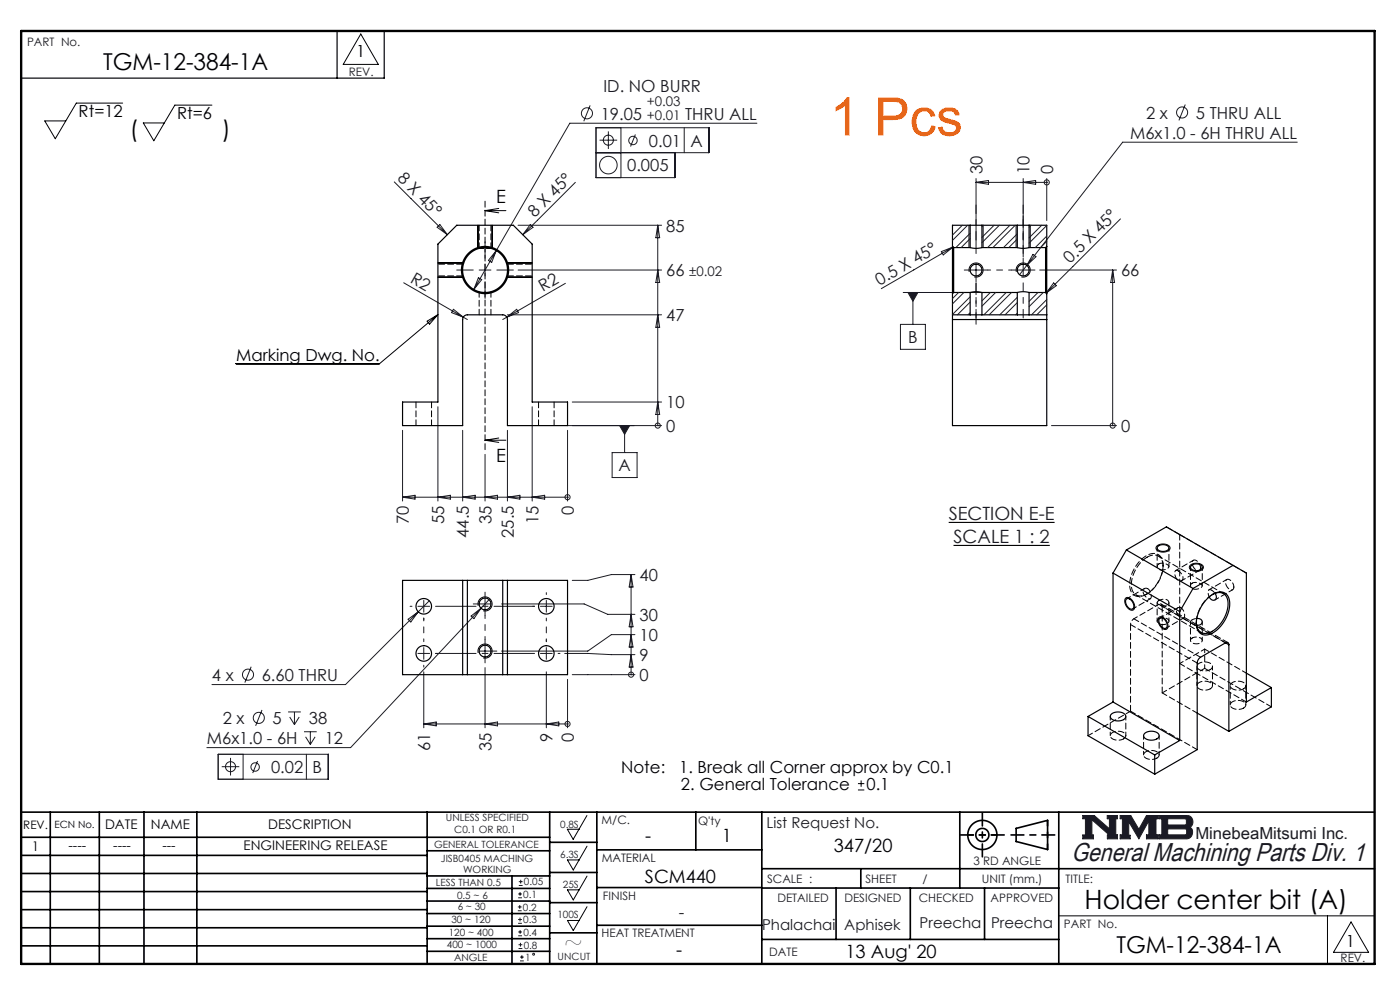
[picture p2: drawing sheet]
<svg xmlns="http://www.w3.org/2000/svg" width="297mm" height="210mm" viewBox="0 0 297 210" stroke-linecap="round" stroke-linejoin="round" font-family="sans-serif">
<g fill="none" stroke="#000" stroke-width=".35">
<path d="M4.5 172.3h287.1M4.5 177.6h112.1M10.7 172.3v32.2M21.1 172.3v32.2M30.5 172.3v32.2M41.8 172.3v32.2M90.6 172.3v32.2M116.6 172.3v32.2M116.6 178.7h10M126.6 172.3v32.2M147.6 172.3v8M161.6 172.3v32.2"/>
<path d="M203.6 172.3v16.1M215.6 175.7l6.6-1.7v6.2l-6.6-1.7zM224.6 172.3v32.2M4.5 185.3h86.1M4.5 181.4h86.1M4.5 189.1h86.1M4.5 193h86.1M4.5 196.8h86.1M90.6 199.1h26M90.6 193.8h26M90.6 188.5h26M90.6 191.1h26"/>
<path d="M90.6 180.5h26M90.6 185.8h26M90.6 196.5h26M108.6 185.8v18.5M116.6 185.1h10M116.6 191.5h10M116.6 197.9h10M126.6 196.3h35M126.6 188.3h35M126.6 180.3h35M161.6 184.3h130M161.6 199.3h63"/>
<path d="M161.6 188.4h63M177.4 188.4v10.9M182.6 184.3v4.1M193.1 188.4v10.9M208.9 188.4v10.9M4.5 200.6h86.1M90.6 201.8h26"/>
<circle cx="208.4" cy="177.1" r="3.1"/>
<circle cx="208.4" cy="177.1" r="1.39"/>
</g>
<path d="M229.7 173h2.4l3.3 2.8v-2.1h-.5v-.7h2.2v.7h-.4v3.4h.4v.8h-2.2v-.8h.4l-3.7-3.2v3.2h.4v.8h-2.3v-.8h.6v-3.4h-.6zM237.6 173h2.3l1.7 2.9 1.6-2.9h2.5v.7h-.5v3.4h.5v.8h-2.5v-.8h.5v-3l-2.1 3.8-2.1-3.6v2.9h.3v.7h-2.2v-.8h.5v-3.4h-.5zM245.9 173h6a1.34 1.34 0 0 1 1.1 1 1.34 1.34 0 0 1-.6 1.5 1.33 1.33 0 0 1 .5 1.4 1.33 1.33 0 0 1-1.2 1h-5.8v-.8h.6v-3.4h-.6zM247.7 173.7h3.8l.2 .2v.8l-.3 .3h-3.7zM247.7 175.8h3.8l.2 .3v.7l-.3 .3h-3.7z" fill="none" stroke="#191924" stroke-width=".21"/>
<path d="M76.5 7.2l3.8 6.5h-7.5zM124.5 173l-2.9 5-1.2-2.1h2.4M124.5 179.5l-2.9 5.1-1.2-2.2h2.4M124.5 185.8l-2.9 5.1-1.2-2.1h2.4M124.5 192.3l-2.9 5.1-1.2-2.1h2.4M224.6 194.3h67M281.6 194.3v10.2M286.6 195.6l3.7 6.4h-7.4z" fill="none" stroke="#000" stroke-width=".21"/>
<path d="M4.5 6.6h287.1" fill="none" stroke="#000" stroke-width=".21" stroke-dasharray="6.3 1.3 1.3 1.3" stroke-dashoffset="1.9"/>
<path d="M71.5 6.6v10M81.5 6.6v10h-77" fill="none" stroke="#000" stroke-width=".25"/>
<path d="M205.3 177.1h6.2M222.2 174v6.2" fill="none" stroke="#000" stroke-width=".35" stroke-dasharray="15.2 1.3 1.3 1.3" stroke-dashoffset="14.1"/>
<path d="M203.8 177.1h9.2M208.4 172.5v9.2M214.5 177.1h9.3" fill="none" stroke="#000" stroke-width=".35" stroke-dasharray="15.2 1.3 1.3 1.3" stroke-dashoffset="12.5"/>
<path d="M4.5 6.6h287.1v197.9h-287.1z" fill="none" stroke="#000" stroke-width=".5"/>
<path d="M229.7 173v.7h.6v3.4h-.6v.8h2.3v-.8h-.4v-3.2l3.7 3.2h-.4v.8h2.2v-.8h-.4v-3.4h.4v-.7h-2.2v.7h.5v2.1l-3.3-2.8zM237.6 173v.7h.5v3.4h-.5v.8h2.2v-.7h-.3v-2.9l2.1 3.6 2.1-3.8v3h-.5v.8h2.5v-.8h-.5v-3.4h.5v-.7h-2.5l-1.6 2.9-1.7-2.9zM247.7 175.8h3.8l.2 .3v.7l-.3 .3h-3.7zM245.9 173v.7h.6v3.4h-.6v.8h6.3l.5-.5 .3-.8-.1-.7-.5-.4a1.34 1.34 0 0 0 .6-1.5 1.34 1.34 0 0 0-1.1-1zM247.7 173.7h3.7l.3 .2v.9l-.3 .2h-3.7z" fill-rule="evenodd" fill="#191924"/>
<g fill="none" stroke="#191924" stroke-width=".21">
<path d="M83.6 38.6l11.3 11.2M122.1 38.7l-11.2 11.1M125.2 22.4l-1.4 3.3M127.2 29.7h3.7M129.1 27.9v3.7M131.7 27.1v10.6M134.8 28.5l-1 2.6M143.2 32.4v5.3h-16.8v-10.6h24v5.3h-24M145.2 27.1v5.3M160.6 26.1h-39.7l-20.4 35.3M207.1 38.7h15M207.1 37.9v15.9"/>
<path d="M207.1 38.7l2.6-.4v.8zM217.1 37.9v15.9M217.1 38.7l2.6-.4v.8zM222.1 38.7h.1M222.1 37.9v8.9M251.4 22.2l-1.3 3.3M275.2 30.2h-37l-21.9 28.1M85.6 60l13.5 7.8M93.3 47.6l1.6 2.2-2.2-1.6zM101.5 58.9l.7 .4-1.7 2.1zM101.6 57.3h2.5M102.9 56v2.5"/>
<path d="M105.3 53.2l-1 2.5-.7-.5zM109.9 47.8h30.5M109.9 57.3h30.5M112.5 47.6l.6 .6-2.2 1.6zM139.5 47.8v42.5M139.5 57.3l.4 2.6h-.8zM139.5 47.8l.4 2.6h-.8zM199.7 53.4l2.5-1-2.1 1.7zM202.2 52.4l-15.2 8.8M205.8 57.3h2.5M207.1 56v2.5M219.1 54l.7 .5-2 1.8z"/>
<path d="M220.6 57.3h16.3M236 57.3l.5 2.6h-.9zM236 57.3v33M237.7 46.4l-15.8 15.8M96.2 65.6l2.1 1.7-2.5-1zM107.5 67.3l-.9 .5M107.5 67.3l2.1-1.7 .4 .7zM107.6 66.8h32.8M119.9 60.1l-12.4 7.2M139.5 66.8l.4 2.6h-.8zM191 68.8h5.3v5.3h-5.3zM191.6 62h16.7"/>
<path d="M192.6 62h2.1l-1 1.9zM193.7 62v6.8M223.5 60l.6 .6-2.2 1.6zM85.4 91.3v15M92.9 86.3v20M98.1 91.3v15M102.9 96.4v9.9M107.6 91.3v15M112.9 86.3v20M120.4 91.3v15M120.4 90.3h20M121.4 85.3h19"/>
<path d="M129.9 96h5.3v5.3h-5.3zM131.4 90.3h2.2l-1.1 1.8zM132.5 90.3v5.7M139.5 90.3h.1M139.5 85.3l.4 2.6h-.8zM223.1 90.3h13.8M236 90.3h.1M85.4 105.5h35M85.4 105.5l2.6-.4v.8zM92.9 105.5l2.6-.4v.8zM98.1 105.5l2.7-.4v.8zM102.9 105.5l2.6-.4v.8z"/>
<path d="M107.6 105.5l2.7-.4v.8zM112.9 105.5l2.6-.4v.8zM120.4 105.5h.1M86.6 131.4l2.1-1.6-1.6 2.1zM91.1 127.4l-17.8 17.8h-28.3M99.9 130.7l2.1-1.7-1.5 2.2zM101.6 138.1h2.5M102.9 136.9v2.5M103.8 127.2l-29.4 31.4h-30.5M106.4 128.1h17.5l5 2.2h5.8M114.6 128.6h2.5M115.9 127.4v2.5"/>
<path d="M119.8 138.6l14.9 .3M133.9 121.9v21.2M133.9 138.9l.4 2.6h-.8zM133.9 134.6l.4 2.7h-.8zM133.9 130.3l.4 2.7h-.8zM133.9 121.9l.4 2.6h-.8zM134.7 134.6h-5l-5 3.5h-18.3M134.7 121.9h-5l-5 1.2h-3.3M46.3 160h23.4v5.3h-23.4zM51.6 160v5.3M53.3 141.4l-1.4 3.4M55.6 150.6l-1.4 3.4"/>
<path d="M61.1 151h2.7M61.5 152.1l1 1.6M62.5 151v2.7M63.5 152.1l-1 1.6M64.5 155.2h2.7M64.8 156.3l1 1.6M65 160v5.3M65.8 155.2v2.7M66.8 156.3l-1 1.6M89.9 153.6h30.5M89.9 142.5v11.9M89.9 153.6l2.6-.4v.8z"/>
<path d="M102.9 141.6v12.8M102.9 153.6l2.6-.4v.8zM115.9 142.5v11.9M115.9 153.6l2.6-.4v.8zM120.4 153.6h.1M120.4 144.1v10.3M121.4 143.1h13.3M133.9 143.1h.1M47 162.6h3.8M48.9 160.8v3.7M54.6 161.4l-1 2.6M109.9 193.2h.8"/>
<path d="M109.9 192.4h.8M109.9 195.9h.8M109.9 195h.8M109.9 190.4h.8M109.9 189.6h.8M109.9 198.5h.8M109.9 197.7h.8M110.1 187.8h.8M110.1 187h.8M110.3 192v.8M110.3 194.6v.9M110.3 189.2v.8"/>
<path d="M110.3 197.3v.8M110.4 200v.8M110.5 186.6v.8M110 201.2h.8M110 200.4h.8M110.3 203.8h.8M110.3 203h.8M110.7 202.6v.8"/>
<circle cx="124.5" cy="24" r="1.18"/>
<circle cx="129.1" cy="29.7" r="1.07"/>
<circle cx="129.1" cy="35" r="1.87"/>
<circle cx="134.3" cy="29.8" r=".89"/>
<circle cx="222.1" cy="38.7" r=".54"/>
<circle cx="250.8" cy="23.9" r="1.18"/>
<circle cx="139.5" cy="90.3" r=".54"/>
<circle cx="236" cy="90.3" r=".54"/>
<circle cx="120.4" cy="105.5" r=".54"/>
<circle cx="52.6" cy="143.1" r="1.18"/>
<circle cx="54.9" cy="152.3" r="1.18"/>
<circle cx="120.4" cy="153.6" r=".54"/>
<circle cx="133.9" cy="143.1" r=".54"/>
<circle cx="48.9" cy="162.6" r="1.07"/>
<circle cx="54.1" cy="162.7" r=".89"/>
<circle cx="113.2" cy="202.4" r=".2"/>
</g>
<path d="M201.3 110.8h22.4M202.3 115.7h20.4" fill="none" stroke="#000" stroke-width=".24"/>
<g fill="none" stroke="#000" stroke-width=".21">
<path d="M26 21.9h-9.8l-4.5 7.5-2.2-3.8h4.5M45 22.3h-7.9l-4.5 7.6-2.2-3.8h4.5M92.9 55.8h5.5M92.9 58.8h5.5M101.4 47.8v4.9M102.9 44.7h4.4M102.9 44.7l2.9 .4M104.4 47.8v4.9M105.8 44.2l-2.9 .5M107.4 55.8h5.5M107.4 58.8h5.5M205.6 47.8v4.7"/>
<path d="M205.6 57.7a1.5 1.5 0 0 1 1.3-1.9 1.5 1.5 0 0 1 1.7 1.6 1.5 1.5 0 0 1-1.9 1.3M208.6 47.8v4.7M215.6 47.8v4.7M215.6 57.7a1.5 1.5 0 0 1 1.3-1.9 1.5 1.5 0 0 1 1.7 1.6 1.5 1.5 0 0 1-1.9 1.3M218.6 47.8v4.7M90.6 68.1l2.3-1.4-1.8 2.1zM92.9 66.7l-12.4 10.4h-30.4M102.9 93.4h4.4M102.9 93.4l2.9 .4M105.8 92.9l-2.9 .5M245.4 115.8a1.91 1.91 0 0 1 2.8 .4 1.58 1.58 0 0 1-2.3 .8l-.5-.4a.55 .55 0 0 1 0-.8zM252.5 119.9a1.91 1.91 0 0 1 2.8 .4 1.58 1.58 0 0 1-2.3 .8l-.6-.4a.55 .55 0 0 1 .1-.8z"/>
<path d="M101.5 128.5a1.5 1.5 0 0 1 1.3-1.9 1.5 1.5 0 0 1 1.6 1.6 1.5 1.5 0 0 1-1.9 1.4M101.5 138.5a1.5 1.5 0 0 1 1.3-1.9 1.5 1.5 0 0 1 1.6 1.6 1.5 1.5 0 0 1-1.9 1.4M238.8 126.9a1.49 1.49 0 0 1 1.9 1.4 .78 .78 0 0 1-.3 1.1 .78 .78 0 0 1-1.1-.4 1.78 1.78 0 0 1-.5-2.1zM245.9 131a1.49 1.49 0 0 1 1.8 1.4 .78 .78 0 0 1-.3 1.1 .78 .78 0 0 1-1-.4 1.78 1.78 0 0 1-.5-2.1zM182 167.6h1.4M182 166.2h1.4M182.7 165.6v1.3"/>
</g>
<path d="M102.9 42.7v52.7" fill="none" stroke="#000" stroke-width=".21" stroke-dasharray="1.3 .6"/>
<path d="M207.1 50.9v-7.4M217.1 50.9v-7.4M207.1 67.4v-7.4M217.1 67.4v-7.4" fill="none" stroke="#191924" stroke-width=".21" stroke-dasharray="15.2 1.3 1.3 1.3" stroke-dashoffset="13.4"/>
<path d="M217.1 45.8v8.7M207.1 60v8.8" fill="none" stroke="#191924" stroke-width=".21" stroke-dasharray="15.2 1.3 1.3 1.3" stroke-dashoffset="12.8"/>
<g fill="none" stroke="#191924" stroke-width=".21" stroke-dasharray="15.2 1.3 1.3 1.3">
<path d="M100.4 57.3h-3.5M102.9 54.8v-3.5M102.9 59.8v3.5M105.4 57.3h3.5M205.8 57.3h-1.2M207.1 58.5v1.3M208.3 57.3h1.3M215.8 57.3h-1.2M217.1 57.3v-1.3M217.1 57.3h-1.3M217.1 57.3v1.2M217.1 57.3h1.2"/>
<path d="M217.1 56v-1.2M218.3 57.3h1.3M87.4 128.6h-.4M89.9 138.6v-1.2M89.9 138.6h-1.3M89.9 138.6v1.3M89.9 138.6h1.2M89.9 128.6v-1.2M89.9 128.6h-1.3M89.9 128.6v1.3M89.9 128.6h1.2M89.9 131.1v.4"/>
<path d="M92.4 138.6h.4M101.6 128.1h-1.2M102.9 136.9v-1.3M102.9 139.4v1.2M102.9 128.1v-1.2M102.9 128.1h-1.3M102.9 128.1v1.3M102.9 128.1h1.2M102.9 126.9v-1.3M102.9 129.4v1.2M104.1 138.1h1.3M113.4 128.6h-.4"/>
<path d="M115.9 126.1v-.4M115.9 138.6v-1.2M115.9 138.6h-1.3M115.9 138.6v1.3M115.9 138.6h1.2M115.9 136.1v-.4M118.4 138.6h.4M89.9 141.1v.4"/>
</g>
<path d="M209.6 57.3h5M89.9 131.1v5M102.9 130.6v5M115.9 131.1v5" fill="none" stroke="#191924" stroke-width=".21" stroke-dasharray="15.2 1.3 1.3 1.3" stroke-dashoffset="14.6"/>
<path d="M92.4 128.6h21M92.4 138.6h21" fill="none" stroke="#191924" stroke-width=".21" stroke-dasharray="15.2 1.3 1.3 1.3" stroke-dashoffset="6.6"/>
<path d="M101.4 52.7h3" fill="none" stroke="#000" stroke-width=".21" stroke-dasharray="1.3 .6" stroke-dashoffset=".1"/>
<g fill="#191924">
<path d="M192.6 62h2.1l-1 1.9z"/>
<path d="M131.4 90.3h2.2l-1.1 1.8z"/>
</g>
<g fill="none" stroke="#000" stroke-width=".25">
<path d="M96.9 47.8h12l4 4v33.5h7.5v5h-12.8v-22.5a1 1 0 0 0-1-1h-7.5a1 1 0 0 0-1 1v22.5h-12.7v-5h7.5v-33.5zM202.1 52.3v10M202.1 52.3l.2 .2M202.3 52.5v9.5M202.3 52.5h3.5M205.8 52.5l1.3 .2 1.2-.2M205.8 47.8h2.5M205.8 47.8h-3.7v4.5M205.8 47.8v4.7M208.3 47.8h7.5M208.3 52.5h7.5M208.3 47.8v4.7"/>
<path d="M215.8 52.5l1.3 .2 1.2-.2M215.8 47.8h2.5M215.8 47.8v4.7M218.3 47.8h3.8v4.5M218.3 52.5h3.5M218.3 47.8v4.7M221.8 52.5v9.5M222.1 52.3v10M222.1 52.3l-.3 .2M202.1 66.8v1M202.1 67.8v22.5h20v-22.5M202.1 66.8h3.7"/>
<path d="M202.1 62.3v4.5M202.1 67.8h20M202.3 62h3.5M202.3 62l-.2 .3M205.8 62l1.2-.1 1.3 .1M205.8 66.8h2.5M205.8 62v4.8M208.3 66.8h7.5M208.3 62h7.5M208.3 62v4.8M215.8 62l1.2-.1 1.3 .1M215.8 66.8h2.5"/>
<path d="M215.8 62v4.8M218.3 66.8h3.8M218.3 62h3.5M218.3 62v4.8M221.8 62l.3 .3M222.1 66.8v1M222.1 62.3v4.5M239 116.7l8.4-4.9 17 9.8v27.3l5.3-3M239 116.7l14.1 8.1M239 116.7l-2.9 4.9M245.7 115.8a1.54 1.54 0 0 1 2.3 .4 1.41 1.41 0 0 1-2.5 0zM252.8 119.9a1.54 1.54 0 0 1 2.3 .4 1.41 1.41 0 0 1-2.5 0z"/>
<path d="M261.6 119.9l-8.5 4.9M98.1 123.1h1M98.1 123.1h-12.7v20h12.7M98.1 123.1v20M99.1 123.1h7.5M99.1 123.1v20M106.6 123.1h1M106.6 123.1v20M107.6 123.1h12.8v20h-12.8M107.6 123.1v20M236.1 121.6l14.2 8.1M236.1 121.6v27.3"/>
<path d="M239 127.1a1.43 1.43 0 0 1 1.5 1.7 .66 .66 0 0 1-.6 .4 .66 .66 0 0 1-.6-.4 1.4 1.4 0 0 1-.3-1.7zM246 131.1a1.43 1.43 0 0 1 1.6 1.8 .66 .66 0 0 1-.6 .4 .66 .66 0 0 1-.7-.4 1.4 1.4 0 0 1-.3-1.8zM250.3 129.7v27.4M253.1 124.8l-2.8 4.9M253.9 131.2a.77 .77 0 0 1 1.1 .6 .77 .77 0 0 1-.9 .8h-.2M256.2 126.9a3.1 3.1 0 0 1 3.8-1 4 4 0 0 1 .4 4.6 6.4 6.4 0 0 1-4.5 4.2 2.09 2.09 0 0 1-2.1-2.5 7.9 7.9 0 0 1 2.4-5.3zM257.2 126.1a2.04 2.04 0 0 1 2.4-.2 2.04 2.04 0 0 1 .9 2.2 7 7 0 0 1-4.3 6.2 1.95 1.95 0 0 1-2.4-2.2M257.8 125.9a.79 .79 0 0 1 .2 .9 .79 .79 0 0 1-.8 .5l-.7-.7M260 136.4a.43 .43 0 0 1 .5-.1 .43 .43 0 0 1 .2 .5M260 136.4l-5.3 3a1.56 1.56 0 0 0-.7 1.2v18.4l-9 5.2M260 136.4l.7 .4M260.7 136.8v18.3"/>
<path d="M98.1 143.1h1M99.1 143.1h7.5M106.6 143.1h1M230.8 152v4.1l14.2 8.1M230.8 152l14.2 8.1M235.7 151.5a2.15 2.15 0 0 1 3.1 .3 1.42 1.42 0 0 1-1.9 1.1 1.1 1.1 0 0 1-1.3-1.2zM236.1 148.9l14.2 8.2M236.1 148.9l-5.3 3.1M242.8 155.6a2.15 2.15 0 0 1 3.1 .3 1.42 1.42 0 0 1-1.9 1.1 1.1 1.1 0 0 1-1.3-1.2zM250.3 157.1l-5.3 3M254 151.3l6.7 3.8M264.4 142.8l5.3 3.1"/>
<path d="M269.7 145.9v4l-9 5.2M245 160.1v4.1"/>
<circle cx="102.9" cy="57.3" r="4.8"/>
<circle cx="102.9" cy="57.3" r="5"/>
<circle cx="207.1" cy="57.3" r="1.25"/>
<circle cx="217.1" cy="57.3" r="1.25"/>
<circle cx="89.9" cy="138.6" r="1.65"/>
<circle cx="89.9" cy="128.6" r="1.65"/>
<circle cx="102.9" cy="128.1" r="1.25"/>
<circle cx="102.9" cy="138.1" r="1.25"/>
<circle cx="115.9" cy="138.6" r="1.65"/>
<circle cx="115.9" cy="128.6" r="1.65"/>
</g>
<path d="M92.9 58.5h5.4M98.3 56h-5.4M107.5 58.5h5.4M112.9 56h-5.4" fill="none" stroke="#000" stroke-width=".21" stroke-dasharray="1.3 .6" stroke-dashoffset="-.2"/>
<g fill="none" stroke="#000" stroke-width=".21" stroke-dasharray="1.3 .6" stroke-dashoffset=".1">
<path d="M101.6 47.8v4.9M104.1 52.7v-4.9M101.6 61.9v4.9M104.1 66.8v-4.9M243.4 118.2a2.05 2.05 0 0 1 2.4-.3 2.05 2.05 0 0 1 .9 2.2 7 7 0 0 1-4.2 6.2 1.98 1.98 0 0 1-2.5-2.3 7.4 7.4 0 0 1 3.4-5.8M250.3 113.4l14.1 8.2M239.8 132.5l14.2 8.1M240.5 131.3l14.2 8.1M245.8 128.2l14.2 8.2M250.3 129.7v-16.3M260.5 136.3l-14.2-8.2M239.8 150.9l14.2 8.1"/>
<path d="M250.3 140.7l14.1 8.2M269.7 149.9l-14.1-8.1"/>
</g>
<path d="M88.2 85.3v5M91.5 90.3v-5M114.2 85.3v5M117.5 90.3v-5M247.4 111.8l2.9 1.6M239.8 132.5v18.4M243.2 126.1l.2-.1M246.7 120.1v-.2M253.8 132v.2M257.3 126l-.1 .1M246.6 147v-18.4" fill="none" stroke="#000" stroke-width=".21" stroke-dasharray="1.3 .6"/>
<g fill="none" stroke="#191924" stroke-width=".21">
<path d="M204.1 47.8l-2 2.1M205.3 47.8l-3.2 3.2M205.8 49.5l-3 3M205.8 50.6l-1.9 1.9M208.6 47.8l-.3 .3M210.9 47.8l-2.6 2.6M212 47.8l-3.7 3.7M214.3 47.8l-4.8 4.7M215.4 47.8l-4.8 4.7M215.8 49.6l-2.9 2.9M215.8 50.7l-1.8 1.8M218.7 47.8l-.4 .4"/>
<path d="M221 47.8l-2.7 2.7M222.1 50.1l-2.5 2.4M222.1 47.8l-3.8 3.8M222.1 51.2l-1.4 1.3M203.4 62l-1.3 1.3M204.5 62l-2.4 2.5M205.8 63l-3.7 3.7M205.8 66.3l-.4 .5M205.8 64.1l-2.7 2.7M210.1 62l-1.8 1.8M211.2 62l-2.9 2.9M213.5 62l-4.8 4.8"/>
<path d="M214.6 62l-4.8 4.8M215.8 66.4l-.3 .4M215.8 63.1l-3.7 3.7M215.8 64.2l-2.6 2.6M220.2 62l-1.9 1.9M221.3 62l-3 3.1M222.1 63.5l-3.3 3.3M222.1 64.7l-2.2 2.1"/>
</g>
<path d="M257.2 126.1a7.4 7.4 0 0 0-3.4 6" fill="none" stroke="#000" stroke-width=".21" stroke-dasharray="1.3 .6" stroke-dashoffset="-.1"/>
<g fill="none" stroke="#000" stroke-width=".21" stroke-dasharray="1.3 .6" stroke-dashoffset=".5">
<path d="M246.6 128.6a.43 .43 0 0 0-.3-.5 .43 .43 0 0 0-.5 .1M246.6 128.6l13.4 7.8M252.9 131.5l1-.3M253.9 132.6l-.6-.1a.77 .77 0 0 1-.7-.7l.3-.3M255.6 137.7v4.1M256.5 126.6l-.2-.5a.77 .77 0 0 1 .3-1l.5 .1M257.1 125.2l.7 .7M235.5 152v4.1M238.8 156.1v-4.1M242.6 156.1v4M253.9 141.4v4M257.2 145.4v-4"/>
<path d="M261 145.4v4.1M264.3 149.5v-4.1M245.9 160.1v-4"/>
</g>
<g fill="none" stroke="#000" stroke-width=".21" stroke-dasharray="1.3 .6" stroke-dashoffset=".3">
<path d="M245.8 119.6a.7 .7 0 0 0-.3 .8 .7 .7 0 0 0 .8 .5l.8-.1a.73 .73 0 0 0 .8-.8l-1-.5-1.1 .1M241 126.2l13.8 8M243.5 124.9a.7 .7 0 0 0-.9 .1 .7 .7 0 0 0 0 .9l.4 .7a.73 .73 0 0 0 1.2 .2l-.1-1-.6-.9M245.8 127.4l.4-.2a1.21 1.21 0 0 1 1.8 .6 1.15 1.15 0 0 1-1.8 .6 .77 .77 0 0 1-.7-.7l.3-.3M245.8 131.3a1.54 1.54 0 0 1 2.2 .5 1.41 1.41 0 0 1-2.5-.1l.3-.4M250 121.1l.3 .2a1.21 1.21 0 0 1 .4 1.9 1.15 1.15 0 0 1-1.4-1.2 .77 .77 0 0 1 .2-1l.5 .1M250.6 128.9a.7 .7 0 0 0-.9 .2 .7 .7 0 0 0-.1 .9l.5 .7a.73 .73 0 0 0 1.2 .2l-.1-1.1-.6-.9M252.9 123.7a.7 .7 0 0 0-.3 .8 .7 .7 0 0 0 .8 .5l.8-.1a.73 .73 0 0 0 .8-.9l-1-.4-1.1 .1M252.9 135.3a1.54 1.54 0 0 1 2.2 .5 1.41 1.41 0 0 1-2.5 0l.3-.5M254.7 120.4a1.54 1.54 0 0 0-1.5-1.6 1.41 1.41 0 0 0 1.3 2.2l.2-.6M255.6 137.7l8.8 5.1M259.5 125.9l-13.7-8"/>
<path d="M261.8 124.5a1.54 1.54 0 0 0-1.5-1.6 1.41 1.41 0 0 0 1.2 2.2l.3-.6M238.4 156.7a2.13 2.13 0 0 1-2.8-.5 1.42 1.42 0 0 1 1.8-1.1 1.1 1.1 0 0 1 1.4 1.3l-.4 .3M256.7 142a2.13 2.13 0 0 1-2.8-.5 1.42 1.42 0 0 1 1.9-1.1 1.1 1.1 0 0 1 1.3 1.3l-.4 .3M256.7 146.1a2.13 2.13 0 0 1-2.8-.5 1.42 1.42 0 0 1 1.9-1.1 1.1 1.1 0 0 1 1.3 1.2l-.4 .4M263.8 146.1a2.13 2.13 0 0 1-2.8-.5 1.42 1.42 0 0 1 1.9-1.1 1.1 1.1 0 0 1 1.3 1.2l-.4 .4M263.8 150.2a2.13 2.13 0 0 1-2.8-.5 1.42 1.42 0 0 1 1.9-1.1 1.1 1.1 0 0 1 1.3 1.2l-.4 .4M245.4 160.8a2.13 2.13 0 0 1-2.8-.5 1.42 1.42 0 0 1 1.9-1.1 1.1 1.1 0 0 1 1.3 1.2l-.4 .4"/>
</g>
<path d="M240.5 131.3a1.56 1.56 0 0 0-.7 1.2" fill="none" stroke="#000" stroke-width=".21" stroke-dasharray="1.3 .6" stroke-dashoffset=".7"/>
<path d="M246.7 119.9a2.14 2.14 0 0 0-.9-2.2 2.14 2.14 0 0 0-2.4 .1 7.4 7.4 0 0 0-3.6 7.2 2.04 2.04 0 0 0 3.2 1.1 7.8 7.8 0 0 0 3.7-6.2M253.2 118.8l-3.8 2.2M240.3 129.2l3.7-2.2M242.8 124.8l-3.8 2.2M245.8 128.2l-5.3 3.1M247.4 133.3l3.7-2.2M249.9 128.9l-3.8 2.2M250.7 123.2l3.7-2.2M255.6 137.7l-5.3 3M257.7 127.3l3.8-2.2M260.2 122.9l-3.7 2.2" fill="none" stroke="#000" stroke-width=".21" stroke-dasharray="1.3 .6" stroke-dashoffset=".4"/>
<path d="M239.8 150.9l-9 5.2M254 151.3l-7.4-4.3M255.6 141.8l-9 5.2" fill="none" stroke="#000" stroke-width=".21" stroke-dasharray="1.3 .6" stroke-dashoffset=".2"/>
<path d="M245.5 116.3v3.9M245.5 127.8v4M248 120.2v-3.9M248 131.8v-4M252.6 120.3v4M252.6 131.9v3.9M255.1 124.3v-4M255.1 135.8v-3.9" fill="none" stroke="#000" stroke-width=".21" stroke-dasharray="1.3 .6" stroke-dashoffset=".6"/>
<text font-size="11.3" fill="#ff6000" x="176" y="28.8">1 Pcs</text>
<text font-size="5.6" x="230.1" y="192.7">Holder center bit (A)</text>
<text font-size="5.5" fill="#191924" x="227.3" y="182.7">General Machining Parts Div. 1</text>
<g font-size="4.9">
<text x="21.9" y="14.8">TGM-12-384-1A</text>
<text x="27.5" y="29.1">(</text>
<text x="47.1" y="29.1">)</text>
<text x="119.6" y="201.6">~</text>
<text x="236.8" y="202.1">TGM-12-384-1A</text>
</g>
<g font-size="3.9">
<text x="105.3" y="43.1">E</text>
<text x="105.3" y="97.9">E</text>
<text x="136.9" y="178.6">-</text>
<text x="153.1" y="178.6">1</text>
<text x="176.9" y="180.6">347/20</text>
<text x="136.8" y="187.2">SCM440</text>
<text x="143.5" y="202.9">-</text>
<text x="179.4" y="203.3">13 Aug' 20</text>
</g>
<g font-size="3.9" fill="#191924">
<text x="201.3" y="110.4">SECTION E-E</text>
<text x="202.3" y="115.3">SCALE 1 : 2</text>
</g>
<g font-size="3.5">
<text x="75.6" y="12.1">1</text>
<text x="16.7" y="24.9">Rt=12</text>
<text x="37.6" y="25.3">Rt=6</text>
<text x="50.1" y="76.6">Marking Dwg. No.</text>
<text x="131.8" y="164">Note:</text>
<text x="144.1" y="164">1. Break all Corner approx by C0.1</text>
<text x="144.5" y="167.6">2. General Tolerance</text>
<text x="183.8" y="167.6">0.1</text>
<text x="285.5" y="200.9">1</text>
</g>
<g font-size="3.5" fill="#191924">
<text x="128" y="19.4">ID. NO BURR</text>
<text x="127.4" y="25.4">19.05</text>
<text x="145.4" y="25.4">THRU ALL</text>
<text x="239.8" y="29.4">M6x1.0 - 6H THRU ALL</text>
<text x="243.1" y="25.2">2 x</text>
<text x="253.7" y="25.2">5 THRU ALL</text>
<text x="137.7" y="31.1">0.01</text>
<text x="146.5" y="31.1">A</text>
<text x="84.2" y="38" transform="rotate(45 84.2 38)">8 X 45°</text>
<text x="133" y="36.4">0.005</text>
<text x="208.4" y="36.9" transform="rotate(-90 208.4 36.9)">30</text>
<text x="218.4" y="36.9" transform="rotate(-90 218.4 36.9)">10</text>
<text x="223.4" y="36.9" transform="rotate(-90 223.4 36.9)">0</text>
<text x="113.5" y="46.2" transform="rotate(-45 113.5 46.2)">8 X 45°</text>
<text x="141.3" y="49.1">85</text>
<text x="86.9" y="59.8" transform="rotate(30 86.9 59.8)">R2</text>
<text x="141.3" y="58.6">66</text>
<text x="227" y="56" transform="rotate(-45 227 56)">0.5 X 45°</text>
<text x="237.8" y="58.6">66</text>
<text x="115.2" y="62" transform="rotate(-30 115.2 62)">R2</text>
<text x="186.6" y="60.6" transform="rotate(-30 186.6 60.6)">0.5 X 45°</text>
<text x="141.3" y="68.1">47</text>
<text x="192.7" y="72.8">B</text>
<text x="141.3" y="86.6">10</text>
<text x="141.3" y="91.6">0</text>
<text x="237.8" y="91.6">0</text>
<text x="131.2" y="100">A</text>
<text x="86.7" y="111.2" transform="rotate(-90 86.7 111.2)">70</text>
<text x="94.2" y="111.2" transform="rotate(-90 94.2 111.2)">55</text>
<text x="104.2" y="111.2" transform="rotate(-90 104.2 111.2)">35</text>
<text x="114.2" y="111.2" transform="rotate(-90 114.2 111.2)">15</text>
<text x="121.7" y="109.2" transform="rotate(-90 121.7 109.2)">0</text>
<text x="99.5" y="114.1" transform="rotate(-90 99.5 114.1)">44.5</text>
<text x="109" y="114.1" transform="rotate(-90 109 114.1)">25.5</text>
<text x="135.7" y="123.2">40</text>
<text x="135.7" y="131.7">30</text>
<text x="135.7" y="136">10</text>
<text x="135.7" y="140.2">9</text>
<text x="45" y="144.4">4 x</text>
<text x="55.5" y="144.4">6.60 THRU</text>
<text x="135.7" y="144.4">0</text>
<text x="47.3" y="153.6">2 x</text>
<text x="57.8" y="153.6">5</text>
<text x="65.5" y="153.6">38</text>
<text x="43.9" y="157.8">M6x1.0 - 6H</text>
<text x="68.9" y="157.8">12</text>
<text x="91.2" y="159.3" transform="rotate(-90 91.2 159.3)">61</text>
<text x="104.2" y="159.3" transform="rotate(-90 104.2 159.3)">35</text>
<text x="117.2" y="157.3" transform="rotate(-90 117.2 157.3)">9</text>
<text x="121.7" y="157.3" transform="rotate(-90 121.7 157.3)">0</text>
<text x="57.5" y="164">0.02</text>
<text x="66.3" y="164">B</text>
<text x="253.6" y="178.1">MinebeaMitsumi Inc.</text>
<text x="144" y="194.8">-</text>
</g>
<g font-size="3.2" fill="#191924">
<text x="162.6" y="175.5">List Request No.</text>
<text x="161.7" y="197.2">Phalachai</text>
<text x="179.1" y="197.2">Aphisek</text>
<text x="195.1" y="196.8">Preecha</text>
<text x="210.2" y="196.8">Preecha</text>
</g>
<g font-size="2.8" fill="#191924">
<text x="137.2" y="22.5">+0.03</text>
<text x="137.2" y="25.4">+0.01</text>
<text x="146.2" y="58.6">±0.02</text>
</g>
<g font-size="2.8">
<text x="22.3" y="175.9">DATE</text>
<text x="32" y="175.9">NAME</text>
<text x="56.9" y="175.9">DESCRIPTION</text>
<text x="6.8" y="180.6">1</text>
<text x="14.5" y="180.3">----</text>
<text x="24" y="180.3">----</text>
<text x="34.5" y="180.3">---</text>
<text x="51.7" y="180.3">ENGINEERING RELEASE</text>
</g>
<g font-size="2.5" fill="#191924">
<text x="5.7" y="9.8">PART No.</text>
<text x="74" y="16">REV.</text>
<text x="127.6" y="174.8">M/C.</text>
<text x="148.1" y="175.1">Q'ty</text>
<text x="127.6" y="182.8">MATERIAL</text>
<text x="206.5" y="183.6">3 RD ANGLE</text>
<text x="127.9" y="191">FINISH</text>
<text x="162.7" y="187.2">SCALE :</text>
<text x="164.9" y="191.4">DETAILED</text>
<text x="179.1" y="191.4">DESIGNED</text>
<text x="183.6" y="187.2">SHEET</text>
<text x="194.9" y="191.4">CHECKED</text>
<text x="195.7" y="187.2">/</text>
<text x="208.3" y="187.2">UNIT (mm.)</text>
<text x="210.2" y="191.4">APPROVED</text>
<text x="226" y="187.2">TITLE:</text>
<text x="225.7" y="196.8">PART No.</text>
<text x="127.6" y="198.9">HEAT TREATMENT</text>
<text x="163.2" y="202.9">DATE</text>
<text x="284.4" y="204.1">REV.</text>
</g>
<text font-size="2.5" x="4.9" y="175.9">REV.</text>
<text font-size="2.1" x="11.6" y="175.6">ECN No.</text>
<g font-size="2.1" fill="#191924">
<text x="92.1" y="179.9">GENERAL TOLERANCE</text>
<text x="94.6" y="174.2">UNLESS SPECIFIED</text>
<text x="96.4" y="176.8">C0.1 OR R0.1</text>
<text x="118.8" y="175.5">0.8S</text>
<text x="93.5" y="182.9">JISB0405 MACHING</text>
<text x="98.2" y="185.3">WORKING</text>
<text x="118.8" y="181.9">6.3S</text>
<text x="92.5" y="187.9">LESS THAN 0.5</text>
<text x="97" y="190.7">0.5 ~ 6</text>
<text x="111" y="190.4">0.1</text>
<text x="111.2" y="187.8">0.05</text>
<text x="119.4" y="188.4">25S</text>
<text x="95.8" y="195.8">30 ~ 120</text>
<text x="97.1" y="193.1">6 ~ 30</text>
<text x="110.9" y="193.2">0.2</text>
<text x="111" y="195.9">0.3</text>
<text x="118.2" y="194.8">100S</text>
<text x="94.8" y="201.1">400 ~ 1000</text>
<text x="95.2" y="198.5">120 ~ 400</text>
<text x="96.3" y="203.9">ANGLE</text>
<text x="111" y="198.5">0.4</text>
<text x="111.1" y="201.2">0.8</text>
<text x="111.4" y="203.8">1</text>
<text x="118.3" y="203.7">UNCUT</text>
</g>
</svg>
